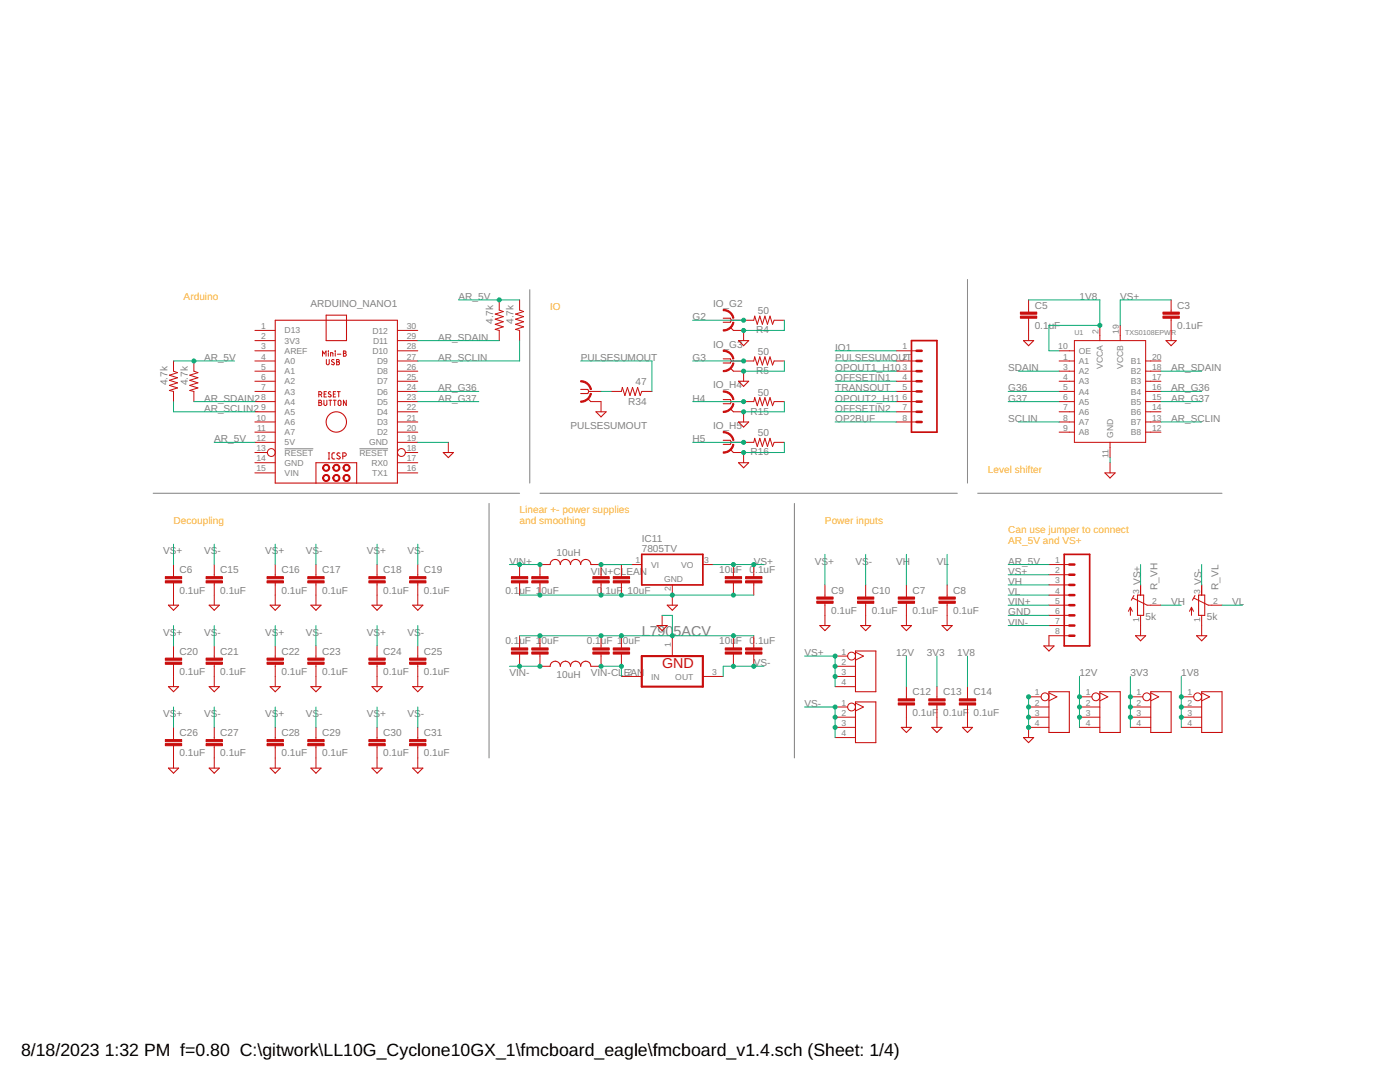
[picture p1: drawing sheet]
<svg xmlns="http://www.w3.org/2000/svg" width="279mm" height="216mm" viewBox="0 0 279 216" stroke-linecap="round" stroke-linejoin="round" font-family="sans-serif">
<path d="M105.7 57.8v38.6M193.1 55.8v40.6M30.6 98.4h73.1M56.8 89.6h5.7M71.7 89.6h5.7M107.8 98.4h83.3M195.1 98.4h48.8M97.6 100.5v50.7M158.5 100.5v50.7" fill="none" stroke="#808080" stroke-width=".2"/>
<g fill="none" stroke="#c90d0c" stroke-width=".21">
<path d="M54.9 63.9h24.4v32.5h-24.4zM65.1 62.9h4.1v5.1h-4.1zM115.9 77.7h1.4l.2 .4-.2 .4h-1.4M117.3 79.5l.6 .6M144.3 63.5h1.5l.1 .4-.1 .4h-1.5M144.3 71.6h1.5l.1 .4-.1 .4h-1.5M144.3 79.7h1.5l.1 .4-.1 .5h-1.5M145.8 65.3l.6 .6M145.8 73.4l.6 .7M147.4 68h2l-1 1zM147.4 76.1h2l-1 1zM204.3 68h2l-1 1z"/>
<path d="M232.7 68h2l-1 1zM63.1 96.4v-4.1h8.1v4.1M88.5 90.3h2l-1 1zM118.9 82.2h2.1l-1 1zM144.3 87.9h1.5l.1 .4-.1 .4h-1.5M145.8 81.6l.6 .6M145.8 89.7l.6 .6M147.4 92.3h2l-1 1zM147.4 84.2h2l-1 1zM220.5 94.4h2l-1 1zM109.8 112.6a1.02 1.02 0 0 1 1-1 1.02 1.02 0 0 1 1 1 1.02 1.02 0 0 1 1-1 1.02 1.02 0 0 1 1.1 1 1.02 1.02 0 0 1 1-1 1.02 1.02 0 0 1 1 1 1.02 1.02 0 0 1 1-1 1.02 1.02 0 0 1 1 1M226.3 118.8l-.5 1"/>
<path d="M227 118.7h1.2v4.1h-1.2zM238.5 118.8l-.5 1M239.2 118.7h1.2v4.1h-1.2zM33.6 120.8h2l-1 1zM33.6 137h2l-1 1zM41.7 137h2.1l-1 1zM41.7 120.8h2.1l-1 1zM53.9 120.8h2l-1 1zM53.9 137h2l-1 1zM62 120.8h2.1l-1 1zM62 137h2.1l-1 1zM74.2 120.8h2.1l-1.1 1z"/>
<path d="M74.2 137h2.1l-1.1 1zM82.4 120.8h2l-1 1zM82.4 137h2l-1 1zM109.8 132.9a1.02 1.02 0 0 1 1-1 1.02 1.02 0 0 1 1 1 1.02 1.02 0 0 1 1-1 1.02 1.02 0 0 1 1.1 1 1.02 1.02 0 0 1 1-1 1.02 1.02 0 0 1 1 1 1.02 1.02 0 0 1 1-1 1.02 1.02 0 0 1 1 1M131.1 124.8h2.1l-1.1 1zM133.2 120.8h2l-1 1zM163.6 124.8h2.1l-1.1 1zM170.7 129.9h4.1v8.1h-4.1zM171.7 124.8h2.1l-1 1zM179.9 124.8h2l-1 1zM188 124.8h2l-1 1zM208.3 128.9h2.1l-1.1 1z"/>
<path d="M209.3 138h4.1v8.2h-4.1zM219.5 138h4.1v8.2h-4.1zM226.6 126.9h2l-1 1zM229.7 138h4v8.2h-4zM238.8 126.9h2l-1 1zM239.8 138h4.1v8.2h-4.1zM33.6 153.3h2l-1 1zM41.7 153.3h2.1l-1 1zM53.9 153.3h2l-1 1zM62 153.3h2.1l-1 1zM74.2 153.3h2.1l-1.1 1zM82.4 153.3h2l-1 1z"/>
<path d="M170.7 140.1h4.1v8.1h-4.1zM179.9 145.1h2l-1 1.1zM186 145.1h2l-1 1.1zM192.1 145.1h2l-1 1.1zM204.3 147.2h2l-1 1z"/>
<circle cx="67.1" cy="84.2" r="2.03"/>
</g>
<g fill="none" stroke="#c90d0c" stroke-width=".2">
<path d="M99.6 59.8v2.1l.8 .3-1.6 .5 1.6 .5-1.6 .5 1.6 .5-1.6 .5 1.6 .5-1.6 .5 .8 .2v2.1M103.7 59.8v2.1l.8 .3-1.6 .5 1.6 .5-1.6 .5 1.6 .5-1.6 .5 1.6 .5-1.6 .5 .8 .2v2.1M205.3 59.8v2.5M233.7 59.8v2.5M34.6 72v2.1l.8 .3-1.6 .5 1.6 .5-1.6 .5 1.6 .5-1.6 .5 1.6 .5-1.6 .5 .8 .2v2M38.7 72v2.1l.8 .3-1.6 .5 1.6 .5-1.6 .5 1.6 .5-1.6 .5 1.6 .5-1.6 .5 .8 .2v2M50.9 70h4M50.9 72h4M50.9 74.1h4M50.9 76.1h4M50.9 78.1h4M50.9 68h4"/>
<path d="M50.9 65.9h4M63.6 78.7l.6-.1v-.3l-.6-.2v1.1M63.6 79.9l.5 .1v.2l-.2 .1 .3 .3-.1 .3h-.5zM64 78.7l.2 .5M64.4 71.1v-1.1l.3 .6 .4-.6v1.1M64.6 79.9l.1 .9 .2 .1 .3-.1v-.9M64.7 78.6h.3M65.1 71.7l.1 .9 .1 .2 .4-.2v-.9M65.2 78.1h-.5v1.1h.5M65.5 70h.1M65.5 70.4v.7M65.6 79.9h.6"/>
<path d="M65.9 79.9v1M66 71.1v-.7l.4 .1v.6M66 78.3l-.2-.2-.3 .3 .5 .4a.29 .29 0 0 1-.1 .4 .29 .29 0 0 1-.4-.1M66.5 78.6h.4M66.5 79.9h.6M66.7 71.8l-.3-.1-.2 .3 .4 .3a.29 .29 0 0 1 0 .5 .29 .29 0 0 1-.5-.2M66.8 79.9v1M66.9 70h.1M66.9 70.4v.7M67 78.1h-.5v1.1h.5M67.2 71.7l.5 .2v.2l-.2 .1 .3 .2-.2 .4h-.4zM67.2 72.2h.3"/>
<path d="M67.3 78.1h.6M67.3 70.7h.7M67.6 79.9h.2l.2 .1v.8l-.2 .1-.3-.1zM67.6 78.1v1.1M68.5 70l.5 .1v.3l-.2 .1 .3 .2-.1 .4h-.5zM68.5 70.5h.3M69.1 79.9v1l-.6-1v1M79.3 70h4.1M79.3 72h4.1M79.3 74.1h4.1M79.3 76.1h4.1M79.3 78.1h4.1"/>
<path d="M79.3 68h4.1M79.3 65.9h4.1M117.5 78.1h2.5M122 78.1h2l.2-.8 .5 1.6 .5-1.6 .5 1.6 .5-1.6 .5 1.6 .6-1.6 .5 1.6 .3-.8h2M145.9 72h4.5l.2-.8 .5 1.6 .5-1.6 .5 1.6 .6-1.6 .5 1.6 .5-1.6 .5 1.6 .3-.8h2M145.9 63.9h4.5l.2-.8 .5 1.6 .5-1.6 .5 1.6 .6-1.6 .5 1.6 .5-1.6 .5 1.6 .3-.8h2M146.4 74.1h2v2M146.4 65.9h2v2.1M178.9 70h4M178.9 72h4M178.9 74.1h4M178.9 76.1h4"/>
<path d="M178.9 78.1h4M205.3 63.5v4.5M211.4 70h3M211.4 72h3M211.4 74.1h3M211.4 76.1h3M211.4 78.1h3M214.4 68h14.2v20.3h-14.2zM219.5 64.9v3.1M223.6 64.9v3.1M228.6 72h3.1M228.6 74.1h3.1"/>
<path d="M228.6 76.1h3.1M228.6 78.1h3.1M233.7 63.5v4.5M50.9 80.1h4M50.9 82.2h4M50.9 84.2h4M50.9 86.2h4M50.9 88.3h4M50.9 94.4h4M50.9 92.3h4M50.9 90.3h2.5M63.6 80.3h.3"/>
<path d="M65.5 91.6h.3M65.5 90.4h.3M65.7 90.4v1.2M66.8 90.4h-.4l-.1 .2v.8l.5 .2M67.8 90.4h-.4l-.2 .2 .6 .5a.3 .3 0 0 1 0 .4 .3 .3 0 0 1-.5 0l-.1-.1M68.4 91l.6-.1 .1-.3-.2-.2h-.5v1.2M79.3 80.1h4.1M79.3 82.2h4.1M79.3 84.2h4.1M79.3 86.2h4.1M79.3 88.3h4.1M79.3 94.4h4.1"/>
<path d="M79.3 92.3h4.1M80.9 90.3h2.5M89.5 88.3v2M117.9 80.1h2.1v2.1M145.9 80.1h4.5l.2-.8 .5 1.7 .5-1.7 .5 1.7 .6-1.7 .5 1.7 .5-1.7 .5 1.7 .3-.9h2M145.9 88.3h4.5l.2-.8 .5 1.6 .5-1.6 .5 1.6 .6-1.6 .5 1.6 .5-1.6 .5 1.6 .3-.8h2M146.4 82.2h2v2M146.4 90.3h2v2M178.9 80.1h4M178.9 82.2h4M178.9 84.2h4M211.4 80.1h3"/>
<path d="M211.4 82.2h3M211.4 84.2h3M211.4 86.2h3M221.5 88.3v3M221.5 92.3v2.1M228.6 80.1h3.1M228.6 82.2h3.1M228.6 84.2h3.1M228.6 86.2h3.1M34.6 112.6v2.5M34.6 116.3v4.5M42.8 112.6v2.5"/>
<path d="M42.8 116.3v4.5M54.9 112.6v2.5M54.9 116.3v4.5M63.1 112.6v2.5M63.1 116.3v4.5M75.2 112.6v2.5M75.2 116.3v4.5M83.4 112.6v2.5M83.4 116.3v4.5M103.7 112.6v2.5M103.7 116.3v2.4M107.8 116.3v2.4"/>
<path d="M109.8 112.6h-2v2.5M117.9 112.6h2.1v2.5M120 116.3v2.4M124 112.6v2.5M124 116.3v2.4M126 112.6h2.1M134.2 116.7v4.1M140.3 112.6h2M146.4 112.6v2.5M146.4 116.3v2.4M150.4 112.6v2.5M150.4 116.3v2.4"/>
<path d="M164.6 116.7v2.4M172.8 116.7v2.4M180.9 116.7v2.4M189 116.7v2.4M209.3 112.6h4.1M209.3 114.7h4.1M209.3 116.7h4.1M209.3 118.7h4.1M226.1 119.4l2.8 1.4h2.8M227.6 116.7v2M238.3 119.4l2.8 1.4h2.8M239.8 116.7v2"/>
<path d="M34.6 128.9v2.4M34.6 132.5v4.5M42.8 128.9v2.4M42.8 132.5v4.5M54.9 128.9v2.4M54.9 132.5v4.5M63.1 128.9v2.4M63.1 132.5v4.5M75.2 128.9v2.4M75.2 132.5v4.5M83.4 128.9v2.4M83.4 132.5v4.5"/>
<path d="M103.7 126.9v2.4M103.7 130.5v2.4M107.8 130.5v2.4h2M107.8 126.9v2.4M120 126.9v2.4M120 130.5v2.4h-2.1M124 135h4.1M124 126.9v2.4M124 130.5v2.4M132.1 122.8v2M134.2 126.9v4M144.3 135h-4"/>
<path d="M146.4 126.9v2.4M146.4 130.5v2.4M150.4 126.9v2.4M150.4 130.5v2.4M164.6 120.4v4.4M166.7 130.9h2.5M166.7 132.9h4M166.7 135h4M166.7 137h4M170.7 130.1l1.6 .8-1.6 .8M172.8 120.4v4.4M180.9 120.4v4.4"/>
<path d="M180.9 137v2.4M187 137v2.4M189 120.4v4.4M193.1 137v2.4M205.3 139h2.5M209.3 120.8h4.1M209.3 122.8h4.1M209.3 124.8h4.1M209.3 138.3l1.6 .7-1.6 .8M213.4 126.9h-4.1v2M215.4 139h2.5M219.5 138.3l1.6 .7-1.6 .8"/>
<path d="M225.6 139h2.5M225.6 121.2v1.6M225.6 121.2l-.4 .8M225.6 121.2l.4 .8M227.6 122.8v4.1M229.7 138.3l1.5 .7-1.5 .8M235.8 139h2.4M237.8 121.2v1.6M237.8 121.2l-.4 .8M237.8 121.2l.4 .8M239.8 138.3l1.6 .7-1.6 .8M239.8 122.8v4.1"/>
<path d="M34.6 145.1v2.5M34.6 148.8v4.5M42.8 145.1v2.5M42.8 148.8v4.5M54.9 145.1v2.5M54.9 148.8v4.5M63.1 145.1v2.5M63.1 148.8v4.5M75.2 145.1v2.5M75.2 148.8v4.5M83.4 145.1v2.5M83.4 148.8v4.5"/>
<path d="M166.7 141.1h2.5M166.7 143.1h4M166.7 145.1h4M166.7 147.2h4M170.7 140.3l1.6 .8-1.6 .8M180.9 140.7v4.4M187 140.7v4.4M193.1 140.7v4.4M205.3 141.1h4M205.3 143.1h4M209.3 145.1h-4v2.1M215.4 141.1h4.1"/>
<path d="M215.4 143.1h4.1M215.4 145.1h4.1M225.6 141.1h4.1M225.6 143.1h4.1M225.6 145.1h4.1M235.8 141.1h4M235.8 143.1h4M235.8 145.1h4"/>
<circle cx="54.1" cy="90.3" r=".78"/>
<circle cx="80.1" cy="90.3" r=".78"/>
<circle cx="169.9" cy="130.9" r=".78"/>
<circle cx="208.6" cy="139" r=".78"/>
<circle cx="218.7" cy="139" r=".78"/>
<circle cx="228.9" cy="139" r=".78"/>
<circle cx="239" cy="139" r=".78"/>
<circle cx="169.9" cy="141.1" r=".78"/>
</g>
<path d="M181.9 68h5.1v18.2h-5.1zM128.1 110.6h12.2v6.1h-12.2zM212.4 110.6h5.1v18.3h-5.1z" fill="none" stroke="#c90d0c" stroke-width=".34"/>
<g fill="none" stroke="#c90d0c" stroke-width=".51">
<path d="M182.9 74.1h1M182.9 72h1M182.9 70h1M182.9 78.1h1M182.9 76.1h1M182.9 80.1h1M182.9 82.2h1M182.9 84.2h1M213.4 116.7h1M213.4 114.7h1M213.4 112.6h1M213.4 118.7h1"/>
<path d="M213.4 120.8h1M213.4 122.8h1M213.4 124.8h1M213.4 126.9h1"/>
</g>
<g fill="#c90d0c" stroke="#c90d0c" stroke-width=".2">
<path d="M144.7 115.9h3.3v.4h-3.3z"/>
<path d="M144.7 115.1h3.3v.4h-3.3z"/>
<path d="M144.7 130.1h3.3v.4h-3.3z"/>
<path d="M144.7 129.3h3.3v.4h-3.3z"/>
<path d="M232.1 63.1h3.3v.4h-3.3z"/>
<path d="M232.1 62.3h3.3v.4h-3.3z"/>
<path d="M203.6 63.1h3.3v.4h-3.3z"/>
<path d="M203.6 62.3h3.3v.4h-3.3z"/>
<path d="M179.3 120h3.2v.4h-3.2z"/>
<path d="M179.3 119.1h3.2v.4h-3.2z"/>
<path d="M187.4 120h3.2v.4h-3.2z"/>
<path d="M187.4 119.1h3.2v.4h-3.2z"/>
<path d="M163 120h3.3v.4h-3.3z"/>
<path d="M163 119.1h3.3v.4h-3.3z"/>
<path d="M171.1 120h3.3v.4h-3.3z"/>
<path d="M171.1 119.1h3.3v.4h-3.3z"/>
<path d="M179.3 140.3h3.2v.4h-3.2z"/>
<path d="M179.3 139.4h3.2v.5h-3.2z"/>
<path d="M185.4 140.3h3.2v.4h-3.2z"/>
<path d="M185.4 139.4h3.2v.5h-3.2z"/>
<path d="M191.5 140.3h3.2v.4h-3.2z"/>
<path d="M191.5 139.4h3.2v.5h-3.2z"/>
<path d="M33 115.9h3.3v.4h-3.3z"/>
<path d="M33 115.1h3.3v.4h-3.3z"/>
<path d="M41.1 115.9h3.3v.4h-3.3z"/>
<path d="M41.1 115.1h3.3v.4h-3.3z"/>
<path d="M53.3 115.9h3.3v.4h-3.3z"/>
<path d="M53.3 115.1h3.3v.4h-3.3z"/>
<path d="M61.4 115.9h3.3v.4h-3.3z"/>
<path d="M61.4 115.1h3.3v.4h-3.3z"/>
<path d="M73.6 115.9h3.3v.4h-3.3z"/>
<path d="M73.6 115.1h3.3v.4h-3.3z"/>
<path d="M81.7 115.9h3.3v.4h-3.3z"/>
<path d="M81.7 115.1h3.3v.4h-3.3z"/>
<path d="M33 132.1h3.3v.4h-3.3z"/>
<path d="M33 131.3h3.3v.4h-3.3z"/>
<path d="M41.1 132.1h3.3v.4h-3.3z"/>
<path d="M41.1 131.3h3.3v.4h-3.3z"/>
<path d="M53.3 132.1h3.3v.4h-3.3z"/>
<path d="M53.3 131.3h3.3v.4h-3.3z"/>
<path d="M61.4 132.1h3.3v.4h-3.3z"/>
<path d="M61.4 131.3h3.3v.4h-3.3z"/>
<path d="M73.6 132.1h3.3v.4h-3.3z"/>
<path d="M73.6 131.3h3.3v.4h-3.3z"/>
<path d="M81.7 132.1h3.3v.4h-3.3z"/>
<path d="M81.7 131.3h3.3v.4h-3.3z"/>
<path d="M33 148.4h3.3v.4h-3.3z"/>
<path d="M33 147.6h3.3v.4h-3.3z"/>
<path d="M41.1 148.4h3.3v.4h-3.3z"/>
<path d="M41.1 147.6h3.3v.4h-3.3z"/>
<path d="M53.3 148.4h3.3v.4h-3.3z"/>
<path d="M53.3 147.6h3.3v.4h-3.3z"/>
<path d="M61.4 148.4h3.3v.4h-3.3z"/>
<path d="M61.4 147.6h3.3v.4h-3.3z"/>
<path d="M73.6 148.4h3.3v.4h-3.3z"/>
<path d="M73.6 147.6h3.3v.4h-3.3z"/>
<path d="M81.7 148.4h3.3v.4h-3.3z"/>
<path d="M81.7 147.6h3.3v.4h-3.3z"/>
<path d="M122.4 115.9h3.2v.4h-3.2z"/>
<path d="M122.4 115.1h3.2v.4h-3.2z"/>
<path d="M106.1 115.9h3.3v.4h-3.3z"/>
<path d="M106.1 115.1h3.3v.4h-3.3z"/>
<path d="M106.1 129.3h3.3v.4h-3.3z"/>
<path d="M106.1 130.1h3.3v.4h-3.3z"/>
<path d="M122.4 129.3h3.2v.4h-3.2z"/>
<path d="M122.4 130.1h3.2v.4h-3.2z"/>
<path d="M102.1 115.9h3.2v.4h-3.2z"/>
<path d="M102.1 115.1h3.2v.4h-3.2z"/>
<path d="M118.3 115.9h3.3v.4h-3.3z"/>
<path d="M118.3 115.1h3.3v.4h-3.3z"/>
<path d="M102.1 130.1h3.2v.4h-3.2z"/>
<path d="M102.1 129.3h3.2v.4h-3.2z"/>
<path d="M118.3 130.1h3.3v.4h-3.3z"/>
<path d="M118.3 129.3h3.3v.4h-3.3z"/>
<path d="M148.8 130.1h3.3v.4h-3.3z"/>
<path d="M148.8 129.3h3.3v.4h-3.3z"/>
<path d="M148.8 115.9h3.3v.4h-3.3z"/>
<path d="M148.8 115.1h3.3v.4h-3.3z"/>
</g>
<g fill="#c90d0c" stroke="#c90d0c" stroke-width=".2">
<path d="M68.6 92.9a.71 .71 0 0 1 1.2 .1 .71 .71 0 0 1-.4 1 .71 .71 0 0 1-.9-.7h.1a.51 .51 0 0 1 .7-.5 .51 .51 0 0 1 .2 .9 .51 .51 0 0 1-.8-.2l-.1-.2h-.1z" fill-rule="evenodd"/>
<path d="M66.6 94.9a.71 .71 0 0 1 1.1 .1 .71 .71 0 0 1-.4 1.1 .71 .71 0 0 1-.9-.7h.2a.51 .51 0 0 1 .7-.5 .51 .51 0 0 1 .2 .8 .51 .51 0 0 1-.8-.2l-.1-.1h-.2z" fill-rule="evenodd"/>
<path d="M64.6 94.9a.71 .71 0 0 1 1.1 .1 .71 .71 0 0 1-.4 1.1 .71 .71 0 0 1-.9-.7h.2a.51 .51 0 0 1 .7-.5 .51 .51 0 0 1 .2 .8 .51 .51 0 0 1-.9-.2v-.1h-.2z" fill-rule="evenodd"/>
<path d="M68.6 94.9a.71 .71 0 0 1 1.2 .1 .71 .71 0 0 1-.4 1.1 .71 .71 0 0 1-.9-.7h.1a.51 .51 0 0 1 .7-.5 .51 .51 0 0 1 .2 .8 .51 .51 0 0 1-.8-.2l-.1-.1h-.1z" fill-rule="evenodd"/>
<path d="M64.6 92.9a.71 .71 0 0 1 1.1 .1 .71 .71 0 0 1-.4 1 .71 .71 0 0 1-.9-.7h.2a.51 .51 0 0 1 .7-.5 .51 .51 0 0 1 .2 .9 .51 .51 0 0 1-.9-.2v-.2h-.2z" fill-rule="evenodd"/>
<path d="M66.6 92.9a.71 .71 0 0 1 1.1 .1 .71 .71 0 0 1-.4 1 .71 .71 0 0 1-.9-.7h.2a.51 .51 0 0 1 .7-.5 .51 .51 0 0 1 .2 .9 .51 .51 0 0 1-.8-.2l-.1-.2h-.2z" fill-rule="evenodd"/>
<path d="M144.3 61.7a2.14 2.14 0 0 1 2.2 1.8h-.3l-.1-.3a1.87 1.87 0 0 0-1.8-1.2z" fill-rule="evenodd"/>
<path d="M144.3 65.8a1.93 1.93 0 0 0 1.9-1.5h.3a2.08 2.08 0 0 1-2.2 1.7z" fill-rule="evenodd"/>
<path d="M144.3 69.9a2.14 2.14 0 0 1 2.2 1.7h-.3l-.3-.6a1.9 1.9 0 0 0-1.6-.9z" fill-rule="evenodd"/>
<path d="M144.3 73.9h.4a1.88 1.88 0 0 0 1.5-1.5l.3 .1a2.13 2.13 0 0 1-2.2 1.7z" fill-rule="evenodd"/>
<path d="M144.3 78a2.08 2.08 0 0 1 2.2 1.7l-.3 .1-.3-.7a1.9 1.9 0 0 0-1.6-.9z" fill-rule="evenodd"/>
<path d="M144.3 82.1l.4-.1a1.87 1.87 0 0 0 1.5-1.5l.3 .1a2.13 2.13 0 0 1-2.2 1.7z" fill-rule="evenodd"/>
<path d="M144.3 86.1a2.08 2.08 0 0 1 2.2 1.7l-.3 .1a1.91 1.91 0 0 0-1.9-1.5z" fill-rule="evenodd"/>
<path d="M144.3 90.2l.4-.1a1.87 1.87 0 0 0 1.5-1.5l.3 .1a2.13 2.13 0 0 1-2.2 1.7z" fill-rule="evenodd"/>
<path d="M115.9 76a2.12 2.12 0 0 1 2.1 1.7h-.2l-.3-.7a1.9 1.9 0 0 0-1.6-.8z" fill-rule="evenodd"/>
<path d="M115.9 80h.4a1.87 1.87 0 0 0 1.5-1.5h.2a2.18 2.18 0 0 1-2.1 1.8z" fill-rule="evenodd"/>
</g>
<path d="M128.1 130.9h12.2v6.1h-12.2z" fill="none" stroke="#c90d0c" stroke-width=".42"/>
<g fill="none" stroke="#0dab76" stroke-width=".2">
<path d="M91.5 59.8h12.2M205.3 59.8h14.2v5.1h-10.2v5.1h2.1M233.7 59.8h-10.1v5.1M34.6 72h12.2M83.4 78.1h12.2M83.4 68h16.2M103.7 68v4h-20.3M115.9 72h14.2v6.1M120 78.1h2M138.2 72h10.2M138.2 63.9h10.2M156.5 63.9v2h-8.1"/>
<path d="M156.5 72v2.1h-8.1M166.7 74.1h12.2M166.7 70h12.2M166.7 78.1h12.2M166.7 76.1h12.2M166.7 72h12.2M201.2 78.1h10.2M203.2 74.1h8.2M231.7 74.1h8.1M231.7 78.1h8.1M34.6 80.1v2.1h16.3M38.7 80.1h12.2"/>
<path d="M42.8 88.3h8.1M83.4 88.3h6.1M83.4 80.1h12.2M138.2 88.3h10.2M138.2 80.1h10.2M156.5 80.1v2.1h-8.1M156.5 88.3v2h-8.1M166.7 82.2h12.2M166.7 84.2h12.2M166.7 80.1h12.2M201.2 80.1h10.2M203.2 84.2h8.2"/>
<path d="M221.5 91.3v1M231.7 84.2h8.1M231.7 80.1h8.1M34.6 108.6v4M42.8 108.6v4M54.9 108.6v4M63.1 108.6v4M75.2 108.6v4M83.4 108.6v4M101.7 112.6h6.1M103.7 118.7h46.7M120 112.6h6"/>
<path d="M142.3 112.6h10.2M164.6 110.6v6.1M172.8 110.6v6.1M180.9 110.6v6.1M189 110.6v6.1M201.2 118.7h8.1M201.2 112.6h8.1M201.2 114.7h8.1M201.2 116.7h8.1M227.6 112.6v4.1M239.8 112.6v4.1M34.6 124.8v4.1"/>
<path d="M42.8 124.8v4.1M54.9 124.8v4.1M63.1 124.8v4.1M75.2 124.8v4.1M83.4 124.8v4.1M101.7 132.9h6.1M103.7 126.9h46.7M120 132.9h4v2.1M132.1 122.8h2.1v4.1M152.5 132.9h-8.2v2.1M160.6 130.9h6.1v6.1M180.9 130.9v6.1"/>
<path d="M187 130.9v6.1M193.1 130.9v6.1M201.2 122.8h8.1M201.2 120.8h8.1M201.2 124.8h8.1M205.3 139v6.1M215.4 135v10.1M225.6 135v10.1M231.7 120.8h4.1M235.8 135v10.1M243.9 120.8h4M34.6 141.1v4"/>
<path d="M42.8 141.1v4M54.9 141.1v4M63.1 141.1v4M75.2 141.1v4M83.4 141.1v4M160.6 141.1h6.1v6.1"/>
</g>
<g fill="#0dab76" stroke="#0dab76" stroke-width=".2">
<circle cx="205.3" cy="145.1" r=".4"/>
<circle cx="205.3" cy="143.1" r=".4"/>
<circle cx="205.3" cy="141.1" r=".4"/>
<circle cx="205.3" cy="139" r=".4"/>
<circle cx="148.4" cy="90.3" r=".4"/>
<circle cx="148.4" cy="82.2" r=".4"/>
<circle cx="148.4" cy="74.1" r=".4"/>
<circle cx="148.4" cy="65.9" r=".4"/>
<circle cx="134.2" cy="118.7" r=".4"/>
<circle cx="124" cy="118.7" r=".4"/>
<circle cx="120" cy="118.7" r=".4"/>
<circle cx="146.4" cy="118.7" r=".4"/>
<circle cx="107.8" cy="118.7" r=".4"/>
<circle cx="134.2" cy="126.9" r=".4"/>
<circle cx="124" cy="126.9" r=".4"/>
<circle cx="120" cy="126.9" r=".4"/>
<circle cx="146.4" cy="126.9" r=".4"/>
<circle cx="107.8" cy="126.9" r=".4"/>
<circle cx="219.5" cy="64.9" r=".4"/>
<circle cx="235.8" cy="143.1" r=".4"/>
<circle cx="235.8" cy="141.1" r=".4"/>
<circle cx="235.8" cy="139" r=".4"/>
<circle cx="225.6" cy="143.1" r=".4"/>
<circle cx="225.6" cy="141.1" r=".4"/>
<circle cx="225.6" cy="139" r=".4"/>
<circle cx="215.4" cy="143.1" r=".4"/>
<circle cx="215.4" cy="141.1" r=".4"/>
<circle cx="215.4" cy="139" r=".4"/>
<circle cx="146.4" cy="112.6" r=".4"/>
<circle cx="150.4" cy="112.6" r=".4"/>
<circle cx="166.7" cy="130.9" r=".4"/>
<circle cx="166.7" cy="132.9" r=".4"/>
<circle cx="166.7" cy="135" r=".4"/>
<circle cx="146.4" cy="132.9" r=".4"/>
<circle cx="150.4" cy="132.9" r=".4"/>
<circle cx="166.7" cy="141.1" r=".4"/>
<circle cx="166.7" cy="143.1" r=".4"/>
<circle cx="166.7" cy="145.1" r=".4"/>
<circle cx="148.4" cy="88.3" r=".4"/>
<circle cx="148.4" cy="80.1" r=".4"/>
<circle cx="148.4" cy="63.9" r=".4"/>
<circle cx="148.4" cy="72" r=".4"/>
<circle cx="38.7" cy="72" r=".4"/>
<circle cx="99.6" cy="59.8" r=".4"/>
<circle cx="120" cy="112.6" r=".4"/>
<circle cx="120" cy="132.9" r=".4"/>
<circle cx="124" cy="132.9" r=".4"/>
<circle cx="107.8" cy="112.6" r=".4"/>
<circle cx="103.7" cy="112.6" r=".4"/>
<circle cx="107.8" cy="132.9" r=".4"/>
<circle cx="103.7" cy="132.9" r=".4"/>
</g>
<g font-size="3.5">
<text x="4.2" y="210.7">8/18/2023</text>
<text x="20.9" y="210.7">1:32 PM f=0.80 C:\gitwork\LL10G_Cyclone10GX_1\fmcboard_eagle\fmcboard_v1.4.sch (Sheet: 1/4)</text>
</g>
<g font-size="2.9" fill="#808080">
<text x="128.1" y="126.9">L790</text>
<text x="134.4" y="126.9">5ACV</text>
</g>
<text font-size="2.9" fill="#c90d0c" x="132.1" y="133.4">GND</text>
<g font-size="2" fill="#ffba08">
<text x="36.7" y="59.8">Arduino</text>
<text x="109.8" y="61.9">IO</text>
<text x="197.1" y="94.4">Level shifter</text>
<text x="34.6" y="104.5">Decoupling</text>
<text x="103.7" y="102.4">Linear +- power supplies</text>
<text x="103.7" y="104.5">and smoothing</text>
<text x="164.6" y="104.5">Power inputs</text>
<text x="201.2" y="106.4">Can use jumper to connect</text>
<text x="201.2" y="108.6">AR_5V and VS+</text>
</g>
<g font-size="2" fill="#808080">
<text x="91.5" y="59.8">AR_5V</text>
<text x="215.4" y="59.8">1V8</text>
<text x="223.6" y="59.8">VS+</text>
<text x="62" y="61.3">ARDUINO_NANO1</text>
<text x="98.4" y="64.7" transform="rotate(-90 98.4 64.7)">4.7k</text>
<text x="102.5" y="64.7" transform="rotate(-90 102.5 64.7)">4.7k</text>
<text x="138.2" y="63.9">G2</text>
<text x="142.3" y="61.3">IO_G2</text>
<text x="151.2" y="62.7">50</text>
<text x="206.5" y="65.6">0.1uF</text>
<text x="206.5" y="61.6">C5</text>
<text x="234.9" y="65.6">0.1uF</text>
<text x="234.9" y="61.6">C3</text>
<text x="87.4" y="68">AR_SDAIN</text>
<text x="142.3" y="69.4">IO_G3</text>
<text x="150.9" y="66.5">R4</text>
<text x="151.2" y="70.8">50</text>
<text x="166.7" y="70">IO1</text>
<text x="33.4" y="76.8" transform="rotate(-90 33.4 76.8)">4.7k</text>
<text x="37.5" y="76.8" transform="rotate(-90 37.5 76.8)">4.7k</text>
<text x="40.7" y="72">AR_5V</text>
<text x="87.4" y="72">AR_SCLIN</text>
<text x="115.9" y="72">PULSESUMOUT</text>
<text x="126.8" y="76.9">47</text>
<text x="138.2" y="72">G3</text>
<text x="142.3" y="77.5">IO_H4</text>
<text x="150.9" y="74.6">R5</text>
<text x="166.7" y="76.1">OFFSETIN1</text>
<text x="166.7" y="74.1">OPOUT1_H10</text>
<text x="166.7" y="72">PULSESUMOUT</text>
<text x="201.2" y="74.1">SDAIN</text>
<text x="233.7" y="74.1">AR_SDAIN</text>
<text x="40.7" y="80.1">AR_SDAIN2</text>
<text x="40.7" y="82.2">AR_SCLIN2</text>
<text x="87.4" y="78.1">AR_G36</text>
<text x="87.4" y="80.1">AR_G37</text>
<text x="125.4" y="80.7">R34</text>
<text x="138.2" y="80.1">H4</text>
<text x="149.8" y="82.8">R15</text>
<text x="151.2" y="78.9">50</text>
<text x="166.7" y="78.1">TRANSOUT</text>
<text x="166.7" y="82.2">OFFSETIN2</text>
<text x="166.7" y="80.1">OPOUT2_H11</text>
<text x="201.2" y="78.1">G36</text>
<text x="201.2" y="80.1">G37</text>
<text x="233.7" y="78.1">AR_G36</text>
<text x="233.7" y="80.1">AR_G37</text>
<text x="42.7" y="88.3">AR_5V</text>
<text x="113.9" y="85.6">PULSESUMOUT</text>
<text x="138.2" y="88.3">H5</text>
<text x="142.3" y="85.6">IO_H5</text>
<text x="151.2" y="87">50</text>
<text x="166.7" y="84.2">OP2BUF</text>
<text x="201.2" y="84.2">SCLIN</text>
<text x="233.7" y="84.2">AR_SCLIN</text>
<text x="149.8" y="90.9">R16</text>
<text x="32.6" y="110.6">VS+</text>
<text x="40.7" y="110.6">VS-</text>
<text x="52.9" y="110.6">VS+</text>
<text x="61" y="110.6">VS-</text>
<text x="73.2" y="110.6">VS+</text>
<text x="81.3" y="110.6">VS-</text>
<text x="101.7" y="112.6">VIN+</text>
<text x="111.1" y="111">10uH</text>
<text x="128.1" y="110.1">7805TV</text>
<text x="128.1" y="108.1">IC11</text>
<text x="150.4" y="112.6">VS+</text>
<text x="162.6" y="112.6">VS+</text>
<text x="170.7" y="112.6">VS-</text>
<text x="178.9" y="112.6">VH</text>
<text x="187" y="112.6">VL</text>
<text x="201.2" y="112.6">AR_5V</text>
<text x="35.8" y="118.4">0.1uF</text>
<text x="35.8" y="114.4">C6</text>
<text x="44" y="118.4">0.1uF</text>
<text x="44" y="114.4">C15</text>
<text x="56.2" y="118.4">0.1uF</text>
<text x="56.2" y="114.4">C16</text>
<text x="64.3" y="118.4">0.1uF</text>
<text x="64.3" y="114.4">C17</text>
<text x="76.5" y="118.4">0.1uF</text>
<text x="76.5" y="114.4">C18</text>
<text x="84.6" y="118.4">0.1uF</text>
<text x="84.6" y="114.4">C19</text>
<text x="100.9" y="118.4">0.1uF 1</text>
<text x="108.1" y="118.4">0uF</text>
<text x="117.9" y="114.7">VIN+CLEAN</text>
<text x="119.1" y="118.4">0</text>
<text x="120.3" y="118.4">.1uF</text>
<text x="125.2" y="118.4">10uF</text>
<text x="143.5" y="114.4">10u</text>
<text x="146.9" y="114.4">F</text>
<text x="149.6" y="114.4">0</text>
<text x="150.7" y="114.4">.1uF</text>
<text x="165.9" y="118.4">C9</text>
<text x="174" y="118.4">C10</text>
<text x="182.1" y="118.4">C7</text>
<text x="190.2" y="118.4">C8</text>
<text x="201.2" y="114.7">VS+</text>
<text x="201.2" y="118.7">VL</text>
<text x="201.2" y="116.7">VH</text>
<text x="227.6" y="116.7" transform="rotate(-90 227.6 116.7)">VS+</text>
<text x="231" y="117.7" transform="rotate(-90 231 117.7)">R_VH</text>
<text x="239.8" y="116.7" transform="rotate(-90 239.8 116.7)">VS-</text>
<text x="243.2" y="117.7" transform="rotate(-90 243.2 117.7)">R_VL</text>
<text x="165.9" y="122.5">0.1uF</text>
<text x="174" y="122.5">0.1uF</text>
<text x="182.1" y="122.5">0.1uF</text>
<text x="190.2" y="122.5">0.1uF</text>
<text x="201.2" y="122.8">GND</text>
<text x="201.2" y="120.8">VIN+</text>
<text x="201.2" y="124.8">VIN-</text>
<text x="228.6" y="123.8">5k</text>
<text x="233.7" y="120.8">VH</text>
<text x="240.8" y="123.8">5k</text>
<text x="245.9" y="120.8">VL</text>
<text x="32.6" y="126.9">VS+</text>
<text x="35.8" y="130.6">C20</text>
<text x="40.7" y="126.9">VS-</text>
<text x="44" y="130.6">C21</text>
<text x="52.9" y="126.9">VS+</text>
<text x="56.2" y="130.6">C22</text>
<text x="61" y="126.9">VS-</text>
<text x="64.3" y="130.6">C23</text>
<text x="73.2" y="126.9">VS+</text>
<text x="76.5" y="130.6">C24</text>
<text x="81.3" y="126.9">VS-</text>
<text x="84.6" y="130.6">C25</text>
<text x="100.9" y="128.6">0.1uF 1</text>
<text x="108.1" y="128.6">0uF</text>
<text x="117.1" y="128.6">0.1uF 1</text>
<text x="124.3" y="128.6">0uF</text>
<text x="143.5" y="128.6">10u</text>
<text x="146.9" y="128.6">F</text>
<text x="149.6" y="128.6">0</text>
<text x="150.7" y="128.6">.1uF</text>
<text x="160.6" y="130.9">VS+</text>
<text x="178.9" y="130.9">12</text>
<text x="181.1" y="130.9">V</text>
<text x="185" y="130.9">3V</text>
<text x="187.4" y="130.9">3</text>
<text x="191.1" y="130.9">1V</text>
<text x="193.5" y="130.9">8</text>
<text x="35.8" y="134.7">0.1uF</text>
<text x="44" y="134.7">0.1uF</text>
<text x="56.2" y="134.7">0.1uF</text>
<text x="64.3" y="134.7">0.1uF</text>
<text x="76.5" y="134.7">0.1uF</text>
<text x="84.6" y="134.7">0.1uF</text>
<text x="101.7" y="135">VIN-</text>
<text x="111.1" y="135.4">10uH</text>
<text x="117.9" y="135">VIN-CLEAN</text>
<text x="150.4" y="133">VS-</text>
<text x="215.4" y="135">12V</text>
<text x="225.6" y="135">3V3</text>
<text x="235.7" y="135">1V8</text>
<text x="32.6" y="143.1">VS+</text>
<text x="40.7" y="143.1">VS-</text>
<text x="52.9" y="143.1">VS+</text>
<text x="61" y="143.1">VS-</text>
<text x="73.2" y="143.1">VS+</text>
<text x="81.3" y="143.1">VS-</text>
<text x="160.6" y="141.1">VS-</text>
<text x="182.1" y="142.8">0.1uF</text>
<text x="182.1" y="138.7">C12</text>
<text x="188.2" y="142.8">0.1uF</text>
<text x="188.2" y="138.7">C13</text>
<text x="194.3" y="142.8">0.1uF</text>
<text x="194.3" y="138.7">C14</text>
<text x="35.8" y="146.9">C26</text>
<text x="44" y="146.9">C27</text>
<text x="56.2" y="146.9">C28</text>
<text x="64.3" y="146.9">C29</text>
<text x="76.5" y="146.9">C30</text>
<text x="84.6" y="146.9">C31</text>
<text x="35.8" y="150.9">0.1uF</text>
<text x="44" y="150.9">0.1uF</text>
<text x="56.2" y="150.9">0.1uF</text>
<text x="64.3" y="150.9">0.1uF</text>
<text x="76.5" y="150.9">0.1uF</text>
<text x="84.6" y="150.9">0.1uF</text>
</g>
<g font-size="1.7" fill="#808080">
<text x="52.1" y="65.6">1</text>
<text x="81.2" y="65.6">30</text>
<text x="52.1" y="67.7">2</text>
<text x="52.1" y="69.7">3</text>
<text x="52.1" y="71.7">4</text>
<text x="56.8" y="66.5">D13</text>
<text x="56.8" y="68.6">3V3</text>
<text x="56.8" y="70.6">AREF</text>
<text x="74.3" y="70.6">D10</text>
<text x="74.3" y="66.5">D12</text>
<text x="74.4" y="68.6">D11</text>
<text x="81.2" y="71.7">27</text>
<text x="81.2" y="69.7">28</text>
<text x="81.2" y="67.7">29</text>
<text x="180.1" y="69.7">1</text>
<text x="180.1" y="71.7">2</text>
<text x="211.2" y="69.7">10</text>
<text x="212.2" y="71.7">1</text>
<text x="215.3" y="70.6">OE</text>
<text x="219.2" y="66.7" transform="rotate(-90 219.2 66.7)">2</text>
<text x="223.3" y="66.7" transform="rotate(-90 223.3 66.7)">19</text>
<text x="229.9" y="71.7">20</text>
<text x="52.1" y="73.8">5</text>
<text x="52.1" y="75.8">6</text>
<text x="52.1" y="77.8">7</text>
<text x="56.8" y="72.6">A0</text>
<text x="56.8" y="74.7">A1</text>
<text x="56.8" y="76.7">A2</text>
<text x="75.3" y="76.7">D7</text>
<text x="75.3" y="74.7">D8</text>
<text x="75.3" y="72.6">D9</text>
<text x="81.2" y="77.8">24</text>
<text x="81.2" y="75.8">25</text>
<text x="81.2" y="73.8">26</text>
<text x="180.1" y="73.8">3</text>
<text x="180.1" y="75.8">4</text>
<text x="180.1" y="77.8">5</text>
<text x="212.2" y="73.8">3</text>
<text x="212.2" y="75.8">4</text>
<text x="212.2" y="77.8">5</text>
<text x="215.3" y="72.6">A1</text>
<text x="215.3" y="74.7">A2</text>
<text x="215.3" y="76.7">A3</text>
<text x="220.1" y="73.6" transform="rotate(-90 220.1 73.6)">VCCA</text>
<text x="224.2" y="73.6" transform="rotate(-90 224.2 73.6)">VCCB</text>
<text x="225.7" y="76.7">B3</text>
<text x="225.7" y="74.7">B2</text>
<text x="225.7" y="72.6">B1</text>
<text x="229.9" y="77.8">16</text>
<text x="229.9" y="75.8">17</text>
<text x="229.9" y="73.8">18</text>
<text x="51.2" y="83.9">10</text>
<text x="52.1" y="79.9">8</text>
<text x="52.1" y="81.9">9</text>
<text x="56.8" y="78.7">A3</text>
<text x="56.8" y="80.8">A4</text>
<text x="56.8" y="82.8">A5</text>
<text x="75.3" y="82.8">D4</text>
<text x="75.3" y="80.8">D5</text>
<text x="75.3" y="78.7">D6</text>
<text x="81.2" y="83.9">21</text>
<text x="81.2" y="81.9">22</text>
<text x="81.2" y="79.9">23</text>
<text x="180.1" y="79.9">6</text>
<text x="180.1" y="81.9">7</text>
<text x="180.1" y="83.9">8</text>
<text x="212.2" y="79.9">6</text>
<text x="212.2" y="81.9">7</text>
<text x="212.2" y="83.9">8</text>
<text x="215.3" y="78.7">A4</text>
<text x="215.3" y="80.8">A5</text>
<text x="215.3" y="82.8">A6</text>
<text x="225.7" y="82.8">B6</text>
<text x="225.7" y="80.8">B5</text>
<text x="225.7" y="78.7">B4</text>
<text x="229.9" y="83.9">13</text>
<text x="229.9" y="81.9">14</text>
<text x="229.9" y="79.9">15</text>
<text x="51.2" y="88">12</text>
<text x="51.3" y="86">11</text>
<text x="56.8" y="84.8">A6</text>
<text x="56.8" y="86.8">A7</text>
<text x="56.8" y="88.9">5V</text>
<text x="73.7" y="88.9">GND</text>
<text x="75.3" y="86.9">D2</text>
<text x="75.3" y="84.8">D3</text>
<text x="81.2" y="88">19</text>
<text x="81.2" y="86">20</text>
<text x="212.2" y="86">9</text>
<text x="215.3" y="84.8">A7</text>
<text x="215.3" y="86.8">A8</text>
<text x="222.1" y="87.4" transform="rotate(-90 222.1 87.4)">GND</text>
<text x="225.7" y="86.9">B8</text>
<text x="225.7" y="84.8">B7</text>
<text x="229.9" y="86">12</text>
<text x="51.2" y="90">13</text>
<text x="51.2" y="92">14</text>
<text x="51.2" y="94.1">15</text>
<text x="56.8" y="90.9">RESET</text>
<text x="56.8" y="92.9">GND</text>
<text x="56.8" y="95">VIN</text>
<text x="71.7" y="90.9">RESET</text>
<text x="74.1" y="92.9">RX0</text>
<text x="74.3" y="95">TX1</text>
<text x="81.2" y="94.1">16</text>
<text x="81.2" y="92">17</text>
<text x="81.2" y="90">18</text>
<text x="221.2" y="91.3" transform="rotate(-90 221.2 91.3)">11</text>
<text x="126.8" y="112.4">1</text>
<text x="129.9" y="113.3">VI</text>
<text x="135.9" y="113.3">VO</text>
<text x="140.5" y="112.4">3</text>
<text x="210.6" y="112.4">1</text>
<text x="132.5" y="116.1">GND</text>
<text x="133.9" y="117.9" transform="rotate(-90 133.9 117.9)">2</text>
<text x="210.6" y="114.4">2</text>
<text x="210.6" y="116.4">3</text>
<text x="210.6" y="118.5">4</text>
<text x="227.3" y="118.5" transform="rotate(-90 227.3 118.5)">3</text>
<text x="239.5" y="118.5" transform="rotate(-90 239.5 118.5)">3</text>
<text x="210.6" y="120.5">5</text>
<text x="210.6" y="122.5">6</text>
<text x="210.6" y="124.5">7</text>
<text x="227.3" y="124" transform="rotate(-90 227.3 124)">1</text>
<text x="229.9" y="120.5">2</text>
<text x="239.5" y="124" transform="rotate(-90 239.5 124)">1</text>
<text x="242.1" y="120.5">2</text>
<text x="133.9" y="129.1" transform="rotate(-90 133.9 129.1)">1</text>
<text x="167.9" y="130.6">1</text>
<text x="210.6" y="126.6">8</text>
<text x="125.3" y="134.7">2</text>
<text x="129.9" y="135.6">IN</text>
<text x="134.8" y="135.6">OUT</text>
<text x="142.1" y="134.7">3</text>
<text x="167.9" y="132.7">2</text>
<text x="167.9" y="134.7">3</text>
<text x="167.9" y="136.7">4</text>
<text x="167.9" y="140.8">1</text>
<text x="167.9" y="142.8">2</text>
<text x="206.5" y="138.8">1</text>
<text x="206.5" y="140.8">2</text>
<text x="206.5" y="142.8">3</text>
<text x="216.7" y="138.8">1</text>
<text x="216.7" y="140.8">2</text>
<text x="216.7" y="142.8">3</text>
<text x="226.8" y="138.8">1</text>
<text x="226.8" y="140.8">2</text>
<text x="226.8" y="142.8">3</text>
<text x="237" y="138.8">1</text>
<text x="237" y="140.8">2</text>
<text x="237" y="142.8">3</text>
<text x="167.9" y="144.9">3</text>
<text x="167.9" y="146.9">4</text>
<text x="206.5" y="144.9">4</text>
<text x="216.7" y="144.9">4</text>
<text x="226.8" y="144.9">4</text>
<text x="237" y="144.9">4</text>
</g>
<g font-size="1.4" fill="#808080">
<text x="214.4" y="66.9">U1</text>
<text x="224.6" y="66.9">TXS0108EPW</text>
<text x="233.7" y="66.9">R</text>
</g>
</svg>
